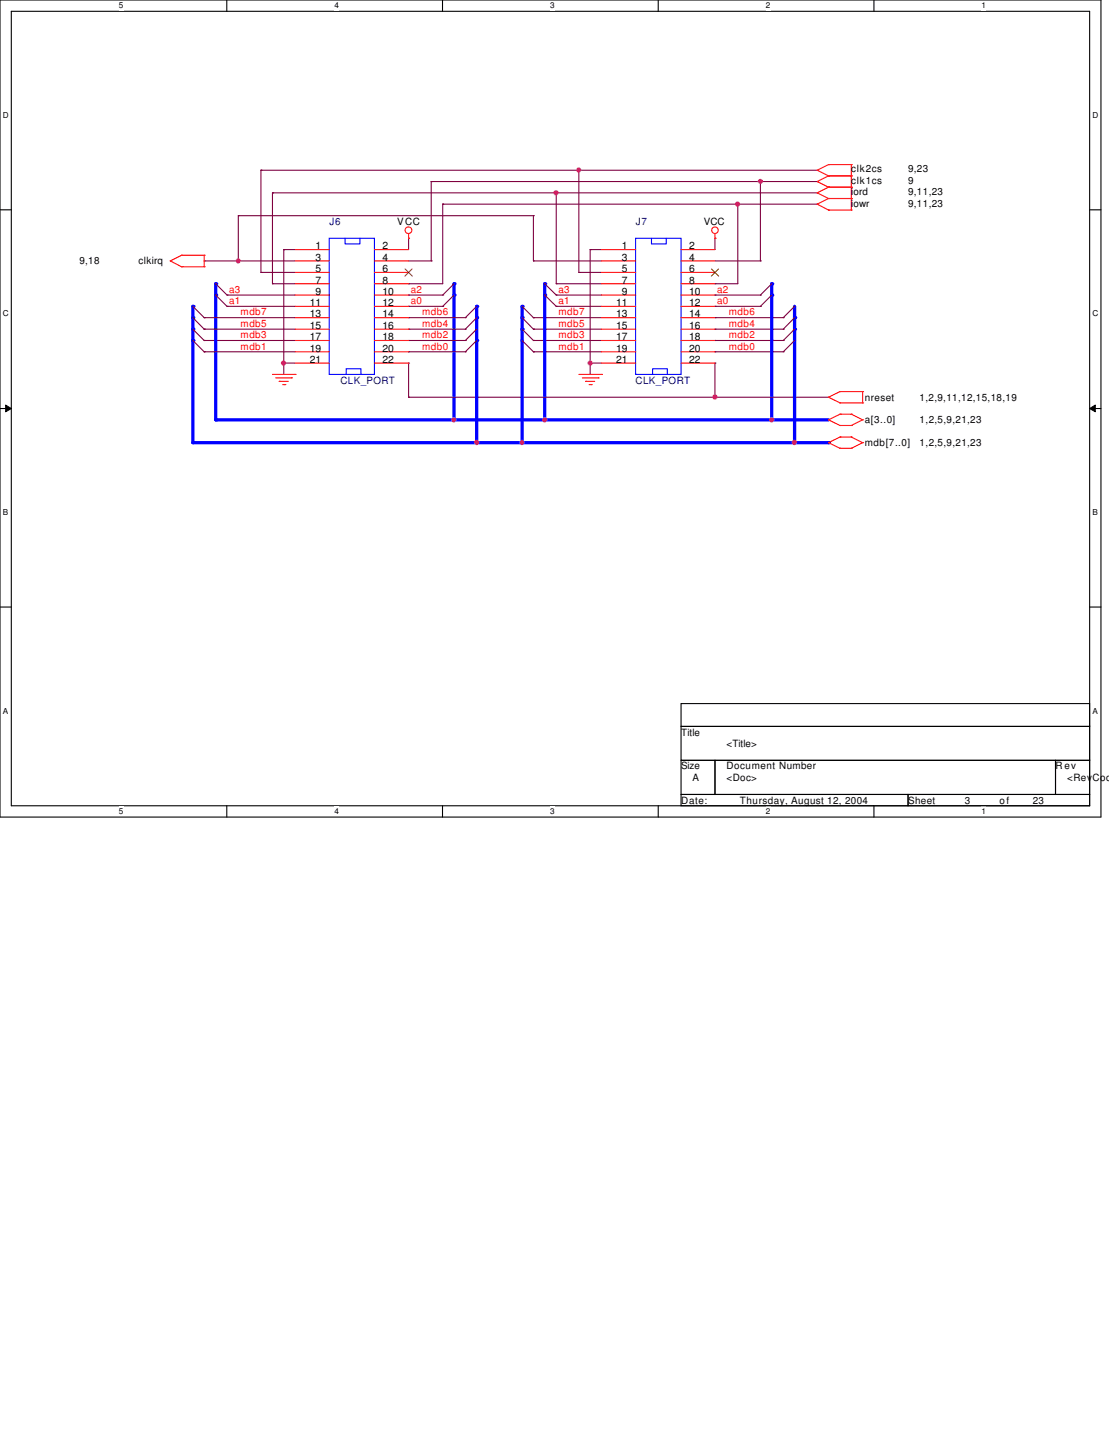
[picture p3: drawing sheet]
<svg xmlns="http://www.w3.org/2000/svg" width="216mm" height="279mm" viewBox="0 0 216 279" stroke-linecap="round" stroke-linejoin="round" font-family="sans-serif">
<path d="M0 0h214.3v159.1h-214.3zM2.2 2.2h209.9v154.7h-209.9z" fill="none" stroke="#000" stroke-width=".21"/>
<g fill="#fff">
<path d="M23.2 .2h.8v1.8h-.8z"/>
<path d="M23.2 157.1h.8v1.8h-.8z"/>
</g>
<path d="M44.2 0v2.2M44.2 156.9v2.2" fill="none" stroke="#000" stroke-width=".21"/>
<g fill="#fff">
<path d="M65.1 .2h.9v1.8h-.9z"/>
<path d="M65.1 157.1h.9v1.8h-.9z"/>
</g>
<path d="M86.1 0v2.2M86.1 156.9v2.2" fill="none" stroke="#000" stroke-width=".21"/>
<g fill="#fff">
<path d="M107.1 .2h.9v1.8h-.9z"/>
<path d="M107.1 157.1h.9v1.8h-.9z"/>
</g>
<path d="M128.1 0v2.2M128.1 156.9v2.2" fill="none" stroke="#000" stroke-width=".21"/>
<g fill="#fff">
<path d="M149.1 .2h.9v1.8h-.9z"/>
<path d="M149.1 157.1h.9v1.8h-.9z"/>
</g>
<path d="M170.1 0v2.2M170.1 156.9v2.2" fill="none" stroke="#000" stroke-width=".21"/>
<g fill="#fff">
<path d="M191.1 .2h.9v1.8h-.9z"/>
<path d="M191.1 157.1h.9v1.8h-.9z"/>
<path d="M.6 21.5h1.1v1.8h-1.1z"/>
<path d="M212.7 21.5h1.1v1.8h-1.1z"/>
<path d="M.6 60.2h1.1v1.7h-1.1z"/>
<path d="M212.7 60.2h1.1v1.7h-1.1z"/>
</g>
<path d="M0 40.9h2.2M212.1 40.9h2.2" fill="none" stroke="#000" stroke-width=".21"/>
<g fill="#fff">
<path d="M.6 98.8h1v1.8h-1z"/>
<path d="M212.7 98.8h1v1.8h-1z"/>
</g>
<path d="M0 79.5h2.2M212.1 79.5h2.2" fill="none" stroke="#000" stroke-width=".21"/>
<path d="M1.1 78.9l1.1 .6-1.1 .7zM212.1 79.5l1.1-.6v1.3z" fill="#000"/>
<path d="M1.1 78.9l1.1 .6-1.1 .7zM212.1 79.5l1.1-.6v1.3z" fill="none" stroke="#000" stroke-width=".19"/>
<g fill="#fff">
<path d="M.6 137.5h1v1.8h-1z"/>
<path d="M212.7 137.5h1v1.8h-1z"/>
</g>
<path d="M0 118.2h2.2M212.1 118.2h2.2" fill="none" stroke="#000" stroke-width=".21"/>
<path d="M79.5 57.4h.1M79.5 57.4h6.7" fill="none" stroke="#7f003f" stroke-width=".21"/>
<path d="M88.4 55.2v2.2" fill="none" stroke="#00f" stroke-width=".63"/>
<circle cx="88.4" cy="55.2" r=".32" fill="#00f"/>
<path d="M108.3 37.5h.1M108.3 37.5v17.7M143.6 39.8h.1M143.6 39.8v15.4h-4.4M79.5 59.6h.1M79.5 59.6h6.7M108.3 55.2h.1M108.3 55.2h8.8M139.2 55.2h.1" fill="none" stroke="#7f003f" stroke-width=".21"/>
<path d="M154.7 64.1v2.2" fill="none" stroke="#00f" stroke-width=".63"/>
<circle cx="154.7" cy="64.1" r=".32" fill="#00f"/>
<g fill="none" stroke="#7f003f" stroke-width=".21">
<path d="M53 37.5h.1M53 37.5v17.7M86.2 39.8h.1M86.2 39.8v15.4h-6.7M53 55.2h.1M53 55.2h4.4M79.5 55.2h.1M39.8 66.3h.1M39.8 66.3h17.6M139.2 68.5h.1M139.2 66.3h.1M139.2 64.1h.1"/>
<path d="M139.2 68.5h13.3M139.2 66.3h13.3M139.2 64.1h13.3"/>
</g>
<path d="M42 57.4v24.3" fill="none" stroke="#00f" stroke-width=".63"/>
<circle cx="42" cy="57.4" r=".32" fill="#00f"/>
<path d="M42 81.7h46.4" fill="none" stroke="#00f" stroke-width=".63"/>
<circle cx="42" cy="81.7" r=".32" fill="#00f"/>
<path d="M139.2 59.6h.1M139.2 57.4h.1M139.2 59.6h8.8M139.2 57.4h8.8M39.8 64.1h.1M39.8 61.8h.1M39.8 61.8h17.6M39.8 64.1h17.6M139.2 61.8h.1M139.2 61.8h13.3" fill="none" stroke="#7f003f" stroke-width=".21"/>
<path d="M150.2 55.2v2.2" fill="none" stroke="#00f" stroke-width=".63"/>
<circle cx="150.2" cy="55.2" r=".32" fill="#00f"/>
<path d="M150.2 57.4v24.3" fill="none" stroke="#00f" stroke-width=".63"/>
<circle cx="150.2" cy="57.4" r=".32" fill="#00f"/>
<path d="M50.8 33.1h.1M50.8 33.1v19.9M103.8 68.5h.1M103.8 68.5h13.3" fill="none" stroke="#7f003f" stroke-width=".21"/>
<path d="M154.7 61.8v2.3" fill="none" stroke="#00f" stroke-width=".63"/>
<circle cx="154.7" cy="61.8" r=".32" fill="#00f"/>
<path d="M103.8 66.3h.1M103.8 64.1h.1M103.8 66.3h13.3M103.8 64.1h13.3" fill="none" stroke="#7f003f" stroke-width=".21"/>
<path d="M101.6 64.1v2.2" fill="none" stroke="#00f" stroke-width=".63"/>
<circle cx="101.6" cy="64.1" r=".32" fill="#00f"/>
<path d="M150.2 81.7h11.1" fill="none" stroke="#00f" stroke-width=".63"/>
<circle cx="150.2" cy="81.7" r=".32" fill="#00f"/>
<path d="M103.8 61.8h.1M103.8 61.8h13.3" fill="none" stroke="#7f003f" stroke-width=".21"/>
<path d="M92.8 61.8v2.3" fill="none" stroke="#00f" stroke-width=".63"/>
<circle cx="92.8" cy="61.8" r=".32" fill="#00f"/>
<path d="M139.2 77.3h.1M139.2 77.3h22.1" fill="none" stroke="#7f003f" stroke-width=".21"/>
<path d="M154.7 59.6v2.2" fill="none" stroke="#00f" stroke-width=".63"/>
<circle cx="154.7" cy="61.8" r=".32" fill="#00f"/>
<path d="M139.2 46.4h.1M139.2 46.4v2.2" fill="none" stroke="#7f003f" stroke-width=".21"/>
<path d="M92.8 59.6v2.2" fill="none" stroke="#00f" stroke-width=".63"/>
<circle cx="92.8" cy="59.6" r=".32" fill="#00f"/>
<path d="M88.4 57.4v24.3" fill="none" stroke="#00f" stroke-width=".63"/>
<circle cx="88.4" cy="57.4" r=".32" fill="#00f"/>
<path d="M88.4 81.7h17.6" fill="none" stroke="#00f" stroke-width=".63"/>
<circle cx="88.4" cy="81.7" r=".32" fill="#00f"/>
<g fill="none" stroke="#7f003f" stroke-width=".21">
<path d="M44.2 59.6h.1M44.2 59.6h13.2M108.3 59.6h.1M108.3 57.4h.1M108.3 59.6h8.8M108.3 57.4h8.8M79.5 61.8h.1M79.5 64.1h.1M79.5 66.3h.1M79.5 68.5h.1M79.5 61.8h11.1M79.5 64.1h11.1"/>
<path d="M79.5 66.3h11.1M79.5 68.5h11.1"/>
</g>
<path d="M101.6 86.2h53.1" fill="none" stroke="#00f" stroke-width=".63"/>
<circle cx="101.6" cy="86.2" r=".32" fill="#00f"/>
<g fill="none" stroke="#7f003f" stroke-width=".21">
<path d="M44.2 57.4h.1M44.2 57.4h13.2M55.2 48.6h.1M55.2 48.6h2.2M55.2 48.6v24.3M103.8 50.8h.1M103.8 50.8h13.3M114.9 48.6h.1M114.9 48.6h2.2M55.2 70.7h.1M55.2 70.7h2.2M114.9 70.7h.1"/>
<path d="M114.9 70.7h2.2M114.9 70.7v2.2"/>
</g>
<path d="M101.6 61.8v2.3" fill="none" stroke="#00f" stroke-width=".63"/>
<circle cx="101.6" cy="61.8" r=".32" fill="#00f"/>
<path d="M101.6 59.6v2.2" fill="none" stroke="#00f" stroke-width=".63"/>
<circle cx="101.6" cy="59.6" r=".32" fill="#00f"/>
<path d="M106 81.7h44.2" fill="none" stroke="#00f" stroke-width=".63"/>
<circle cx="106" cy="81.7" r=".32" fill="#00f"/>
<path d="M106 57.4v24.3" fill="none" stroke="#00f" stroke-width=".63"/>
<circle cx="106" cy="57.4" r=".32" fill="#00f"/>
<path d="M108.3 37.5h.1M108.3 37.5h50.8M46.4 50.8h.1M46.4 50.8h11M114.9 48.6h.1M114.9 48.6v22.1" fill="none" stroke="#7f003f" stroke-width=".21"/>
<path d="M92.8 86.2h8.8" fill="none" stroke="#00f" stroke-width=".63"/>
<circle cx="92.8" cy="86.2" r=".32" fill="#00f"/>
<path d="M106 55.2v2.2" fill="none" stroke="#00f" stroke-width=".63"/>
<circle cx="106" cy="55.2" r=".32" fill="#00f"/>
<path d="M37.5 86.2h55.3" fill="none" stroke="#00f" stroke-width=".63"/>
<circle cx="37.5" cy="86.2" r=".32" fill="#00f"/>
<path d="M79.5 70.7h.1M79.5 77.3h.1M79.5 70.7v6.6M139.2 70.7h.1M139.2 70.7v6.6h-59.7" fill="none" stroke="#7f003f" stroke-width=".21"/>
<path d="M154.7 66.3v19.9" fill="none" stroke="#00f" stroke-width=".63"/>
<circle cx="154.7" cy="86.2" r=".32" fill="#00f"/>
<path d="M101.6 66.3v19.9" fill="none" stroke="#00f" stroke-width=".63"/>
<circle cx="101.6" cy="86.2" r=".32" fill="#00f"/>
<path d="M92.8 66.3v19.9" fill="none" stroke="#00f" stroke-width=".63"/>
<circle cx="92.8" cy="86.2" r=".32" fill="#00f"/>
<path d="M92.8 64.1v2.2" fill="none" stroke="#00f" stroke-width=".63"/>
<circle cx="92.8" cy="66.3" r=".32" fill="#00f"/>
<path d="M37.5 66.3v19.9" fill="none" stroke="#00f" stroke-width=".63"/>
<circle cx="37.5" cy="66.3" r=".32" fill="#00f"/>
<path d="M154.7 86.2h6.6" fill="none" stroke="#00f" stroke-width=".63"/>
<circle cx="161.3" cy="86.2" r=".32" fill="#00f"/>
<g fill="none" stroke="#7f003f" stroke-width=".21">
<path d="M53 37.5h.1M53 37.5h55.3M83.9 35.3h.1M83.9 35.3v15.5M86.2 39.8h.1M86.2 39.8h72.9M143.6 39.8h.1M148 35.3h.1M148 35.3h11.1M79.5 46.4h.1M79.5 46.4v2.2M79.5 50.8h4.4"/>
<path d="M83.9 50.8h.1M39.8 68.5h.1M39.8 68.5h17.6"/>
</g>
<path d="M37.5 59.6v2.2" fill="none" stroke="#00f" stroke-width=".63"/>
<circle cx="37.5" cy="59.6" r=".32" fill="#00f"/>
<path d="M37.5 64.1v2.2" fill="none" stroke="#00f" stroke-width=".63"/>
<circle cx="37.5" cy="64.1" r=".32" fill="#00f"/>
<path d="M37.5 61.8v2.3" fill="none" stroke="#00f" stroke-width=".63"/>
<circle cx="37.5" cy="61.8" r=".32" fill="#00f"/>
<path d="M42 55.2v2.2" fill="none" stroke="#00f" stroke-width=".63"/>
<circle cx="42" cy="55.2" r=".32" fill="#00f"/>
<g fill="none" stroke="#7f003f" stroke-width=".21">
<path d="M50.8 33.1h.1M50.8 33.1h108.3M83.9 35.3h.1M83.9 35.3h64.1M112.7 33.1h.1M112.7 33.1v19.9M148 35.3h.1M148 35.3v15.5M37.5 59.6l2.3 2.2M39.8 50.8h.1M39.8 50.8h6.6M42 55.2h.1"/>
<path d="M42 57.4h.1M42 55.2l2.2 2.2M42 57.4l2.2 2.2M46.4 42h.1M46.4 50.8h.1M46.4 42h57.4M46.4 42v8.8M50.8 53h.1M50.8 53h6.6M86.2 57.4h.1M86.2 59.6h.1M88.4 55.2l-2.2 2.2"/>
<path d="M88.4 57.4l-2.2 2.2M92.8 59.6l-2.2 2.2M101.6 59.6l2.2 2.2M103.8 42h.1M103.8 42v8.8M106 57.4h.1M106 55.2h.1M106 57.4l2.3 2.2M106 55.2l2.3 2.2M112.7 53h.1M112.7 53h4.4M139.2 50.8h8.8"/>
<path d="M148 50.8h.1M148 59.6h.1M148 57.4h.1M150.2 57.4l-2.2 2.2M150.2 55.2l-2.2 2.2M154.7 59.6l-2.2 2.2M37.5 64.1l2.3 2.2M37.5 61.8l2.3 2.3M37.5 66.3l2.3 2.2M39.8 66.3h.1M39.8 64.1h.1M39.8 61.8h.1"/>
<path d="M39.8 68.5h.1M90.6 66.3h.1M90.6 64.1h.1M90.6 61.8h.1M90.6 68.5h.1M92.8 64.1l-2.2 2.2M92.8 61.8l-2.2 2.3M92.8 66.3l-2.2 2.2M101.6 66.3l2.2 2.2M101.6 61.8l2.2 2.3M101.6 64.1l2.2 2.2M103.8 68.5h.1"/>
<path d="M103.8 64.1h.1M103.8 66.3h.1M103.8 61.8h.1M152.5 66.3h.1M152.5 61.8h.1M152.5 68.5h.1M152.5 64.1h.1M154.7 64.1l-2.2 2.2M154.7 66.3l-2.2 2.2M154.7 61.8l-2.2 2.3"/>
</g>
<g fill="none" stroke="#f00" stroke-width=".21">
<path d="M159.1 37.5h.1M159.1 33.1h.1M159.1 35.3h.1M159.1 39.8h.1M159.1 37.5l2.2 1.2M159.1 33.1l2.2 1.1M159.1 35.3l2.2 1.1M159.1 39.8l2.2 1.1M161.3 38.7h.1M161.3 36.4h.1M161.3 32h.1M161.3 34.2h.1"/>
<path d="M161.3 38.7h4.4M161.3 36.4l-2.2 1.1M161.3 36.4h4.4M161.3 32l-2.2 1.1M161.3 32h4.4M161.3 34.2h4.4M161.3 34.2l-2.2 1.1M161.3 38.7l-2.2 1.1M165.7 36.4h.1M165.7 38.7h.1M165.7 32h.1M165.7 34.2h.1"/>
<path d="M165.7 32v8.9M33.1 50.8h.1M33.1 50.8l2.2 1.1M35.3 49.7h.1M35.3 51.9h.1M35.3 49.7l-2.2 1.1M35.3 49.7h4.5M35.3 51.9h4.5M39.8 49.7h.1M39.8 51.9h.1M39.8 49.7v2.2M57.4 48.6h6.7"/>
<path d="M57.4 50.8h6.7M57.4 53h6.7M57.4 55.2h6.7M57.4 57.4h6.7M57.4 59.6h6.7M72.9 48.6h6.6M72.9 50.8h6.6M72.9 53h6.6M72.9 55.2h6.6M72.9 57.4h6.6M72.9 59.6h6.6M79.5 46.4h.1"/>
<path d="M79.5 45.5v.9M117.1 48.6h6.6M117.1 50.8h6.6M117.1 53h6.6M117.1 55.2h6.6M117.1 57.4h6.6M117.1 59.6h6.6M132.6 48.6h6.6M132.6 50.8h6.6M132.6 53h6.6M132.6 55.2h6.6M132.6 57.4h6.6"/>
<path d="M132.6 59.6h6.6M139.2 46.4h.1M139.2 45.5v.9M161.3 40.9h.1M161.3 40.9h4.4M165.7 40.9h.1M53 72.9h4.4M53.7 73.6h3.1M54.4 74.3h.1M54.4 74.3h1.7M55 74.9h.5M55.5 74.9h.1"/>
<path d="M56.8 73.6h.1M57.4 72.9h.1M57.4 61.8h6.7M57.4 64.1h6.7M57.4 66.3h6.7M57.4 68.5h6.7M57.4 70.7h6.7M72.9 61.8h6.6M72.9 64.1h6.6M72.9 66.3h6.6M72.9 68.5h6.6M72.9 70.7h6.6"/>
<path d="M112.7 72.9h4.4M113.4 73.6h3.1M114 74.3h.1M114 74.3h1.8M114.7 74.9h.4M115.1 74.9h.1M116.5 73.6h.1M117.1 72.9h.1M117.1 61.8h6.6M117.1 64.1h6.6M117.1 66.3h6.6M117.1 68.5h6.6"/>
<path d="M117.1 70.7h6.6M132.6 61.8h6.6M132.6 64.1h6.6M132.6 66.3h6.6M132.6 68.5h6.6M132.6 70.7h6.6M161.3 77.3h.1M161.3 77.3l2.2 1.1M163.5 76.2h.1M163.5 78.4h.1M163.5 76.2l-2.2 1.1M163.5 76.2h4.4"/>
<path d="M163.5 78.4h4.4M167.9 76.2h.1M167.9 78.4h.1M167.9 76.2v2.2M161.3 81.7h.1M161.3 86.2h.1M161.3 81.7l2.2 1.1M161.3 86.2l2.2 1.1M163.5 80.6h.1M163.5 82.8h.1M163.5 85.1h.1M163.5 87.3h.1"/>
<path d="M163.5 80.6l-2.2 1.1M163.5 80.6h2.2M163.5 82.8h2.2M163.5 85.1l-2.2 1.1M163.5 85.1h2.2M163.5 87.3h2.2M165.7 80.6h.1M165.7 82.8h.1M165.7 85.1h.1M165.7 87.3h.1M165.7 80.6l2.2 1.1M165.7 85.1l2.2 1.1"/>
<path d="M167.9 81.7h.1M167.9 86.2h.1M167.9 81.7l-2.2 1.1M167.9 86.2l-2.2 1.1"/>
<circle cx="79.5" cy="44.8" r=".66"/>
<circle cx="139.2" cy="44.8" r=".64"/>
</g>
<path d="M132.6 137h79.5v4.4h-79.5zM132.6 141.4h79.5v6.6h-79.5zM132.6 148h6.6v6.7h-6.6zM132.6 154.7h44.2v2.2h-44.2zM139.2 148h66.3v6.7h-66.3zM176.8 154.7h35.3v2.2h-35.3zM205.5 148h6.6v6.7h-6.6z" fill="none" stroke="#000" stroke-width=".21"/>
<path d="M64.1 46.4h8.8v26.5h-8.8zM67.2 46.4v1.1h2.9v-1.1M123.7 46.4h8.9v26.5h-8.9zM126.8 46.4v1.1h2.9v-1.1M67.4 72.9v-1.1h2.9v1.1M127 72.9v-1.1h2.9v1.1" fill="none" stroke="#00f" stroke-width=".21"/>
<path d="M78.9 52.4l1.4 1.4M80.2 52.4l-1.4 1.4M138.5 52.4l1.4 1.4M139.9 52.4l-1.4 1.4" fill="none" stroke="#7f3f00" stroke-width=".19"/>
<circle cx="143.6" cy="39.7" r=".43" fill="#f0f"/>
<circle cx="143.6" cy="39.7" r=".43" fill="none" stroke="#f0f" stroke-width=".21"/>
<circle cx="150.2" cy="81.7" r=".43" fill="#f0f"/>
<circle cx="150.2" cy="81.7" r=".43" fill="none" stroke="#f0f" stroke-width=".21"/>
<circle cx="88.3" cy="81.7" r=".43" fill="#f0f"/>
<circle cx="88.3" cy="81.7" r=".43" fill="none" stroke="#f0f" stroke-width=".21"/>
<circle cx="154.6" cy="86.1" r=".43" fill="#f0f"/>
<circle cx="154.6" cy="86.1" r=".43" fill="none" stroke="#f0f" stroke-width=".21"/>
<circle cx="101.6" cy="86.1" r=".42" fill="#f0f"/>
<circle cx="101.6" cy="86.1" r=".42" fill="none" stroke="#f0f" stroke-width=".21"/>
<circle cx="55.2" cy="70.7" r=".43" fill="#f0f"/>
<circle cx="55.2" cy="70.7" r=".43" fill="none" stroke="#f0f" stroke-width=".21"/>
<circle cx="114.9" cy="70.7" r=".43" fill="#f0f"/>
<circle cx="114.9" cy="70.7" r=".43" fill="none" stroke="#f0f" stroke-width=".21"/>
<circle cx="106" cy="81.7" r=".43" fill="#f0f"/>
<circle cx="106" cy="81.7" r=".43" fill="none" stroke="#f0f" stroke-width=".21"/>
<circle cx="108.2" cy="37.5" r=".43" fill="#f0f"/>
<circle cx="108.2" cy="37.5" r=".43" fill="none" stroke="#f0f" stroke-width=".21"/>
<circle cx="46.4" cy="50.8" r=".42" fill="#f0f"/>
<circle cx="46.4" cy="50.8" r=".42" fill="none" stroke="#f0f" stroke-width=".21"/>
<circle cx="92.8" cy="86.1" r=".43" fill="#f0f"/>
<circle cx="92.8" cy="86.1" r=".43" fill="none" stroke="#f0f" stroke-width=".21"/>
<circle cx="139.2" cy="77.3" r=".43" fill="#f0f"/>
<circle cx="139.2" cy="77.3" r=".43" fill="none" stroke="#f0f" stroke-width=".21"/>
<circle cx="148" cy="35.3" r=".42" fill="#f0f"/>
<circle cx="148" cy="35.3" r=".42" fill="none" stroke="#f0f" stroke-width=".21"/>
<circle cx="112.7" cy="33.1" r=".42" fill="#f0f"/>
<circle cx="112.7" cy="33.1" r=".42" fill="none" stroke="#f0f" stroke-width=".21"/>
<g font-size="2">
<text x="61.4" y="48.6">1</text>
<text x="61.4" y="50.8">3</text>
<text x="61.4" y="53">5</text>
<text x="74.5" y="48.6">2</text>
<text x="74.5" y="50.8">4</text>
<text x="74.5" y="53">6</text>
<text x="121.1" y="48.6">1</text>
<text x="121.1" y="50.8">3</text>
<text x="121.1" y="53">5</text>
<text x="134.2" y="48.6">2</text>
<text x="134.2" y="50.8">4</text>
<text x="134.2" y="53">6</text>
<text x="60.3" y="59.6">11</text>
<text x="61.4" y="55.2">7</text>
<text x="61.4" y="57.4">9</text>
<text x="74.5" y="55.2">8</text>
<text x="74.5" y="57.4">10</text>
<text x="74.5" y="59.6">12</text>
<text x="120" y="59.6">11</text>
<text x="121.1" y="55.2">7</text>
<text x="121.1" y="57.4">9</text>
<text x="134.2" y="55.2">8</text>
<text x="134.2" y="57.4">10</text>
<text x="134.2" y="59.6">12</text>
<text x="60.3" y="61.8">13</text>
<text x="60.3" y="64.1">15</text>
<text x="74.5" y="61.8">14</text>
<text x="74.5" y="64.1">16</text>
<text x="120" y="61.8">13</text>
<text x="120" y="64.1">15</text>
<text x="134.2" y="61.8">14</text>
<text x="134.2" y="64.1">16</text>
<text x="60.3" y="66.3">17</text>
<text x="60.3" y="68.5">19</text>
<text x="60.3" y="70.7">21</text>
<text x="74.5" y="66.3">18</text>
<text x="74.5" y="68.5">20</text>
<text x="74.5" y="70.7">22</text>
<text x="120" y="66.3">17</text>
<text x="120" y="68.5">19</text>
<text x="120" y="70.7">21</text>
<text x="134.2" y="66.3">18</text>
<text x="134.2" y="68.5">20</text>
<text x="134.2" y="70.7">22</text>
</g>
<g font-size="1.9">
<text x="165.7" y="33.6">clk2cs</text>
<text x="165.7" y="35.8">clk1cs</text>
<text x="176.8" y="33.6">9,23</text>
<text x="176.8" y="35.8">9</text>
<text x="165.7" y="38">i</text>
<text x="165.7" y="40.2">i</text>
<text x="166.2" y="38">ord</text>
<text x="166.2" y="40.2">owr</text>
<text x="176.8" y="38">9,11,23</text>
<text x="176.8" y="40.2">9,11,23</text>
<text x="77.3" y="43.8">VCC</text>
<text x="137" y="43.8">VCC</text>
<text x="15.5" y="51.5">9,18</text>
<text x="27" y="51.5">clkirq</text>
<text x="168.4" y="78">nreset</text>
<text x="168.4" y="82.4">a[3..0]</text>
<text x="179" y="82.4">1,2,5,9,21,23</text>
<text x="179" y="78">1,2,9,11,12,15,18,19</text>
<text x="168.4" y="86.9">mdb[7..0]</text>
<text x="179" y="86.9">1,2,5,9,21,23</text>
<text x="132.6" y="143.2">Title</text>
<text x="132.6" y="149.8">Size</text>
<text x="141.4" y="149.8">Document Number</text>
<text x="141.4" y="145.4">&lt;Title&gt;</text>
<text x="205.5" y="149.8">R ev</text>
<text x="134.8" y="152">A</text>
<text x="141.4" y="152">&lt;Doc&gt;</text>
<text x="207.7" y="152">&lt;Rev</text>
<text x="212.7" y="152">Code</text>
<text x="132.6" y="156.5">Date:</text>
<text x="144.1" y="156.5">Thursday, August 12, 2004</text>
<text x="176.8" y="156.5">Sheet</text>
<text x="187.8" y="156.5">3</text>
<text x="194.6" y="156.5">of</text>
<text x="201.1" y="156.5">23</text>
</g>
<g font-size="1.9" fill="#00007f">
<text x="64.1" y="43.8">J6</text>
<text x="123.8" y="43.8">J7</text>
<text x="66.3" y="74.7">CLK_PORT</text>
<text x="123.7" y="74.7">CLK_PORT</text>
</g>
<g font-size="1.9" fill="#f00">
<text x="44.6" y="59.2">a1</text>
<text x="44.6" y="57">a3</text>
<text x="80" y="57">a2</text>
<text x="80" y="59.2">a0</text>
<text x="108.7" y="59.2">a1</text>
<text x="108.7" y="57">a3</text>
<text x="139.6" y="59.2">a0</text>
<text x="139.6" y="57">a2</text>
<text x="46.8" y="65.9">mdb3</text>
<text x="46.8" y="63.7">mdb5</text>
<text x="46.8" y="61.4">mdb7</text>
<text x="82.2" y="61.4">mdb6</text>
<text x="82.2" y="63.7">mdb4</text>
<text x="82.2" y="65.9">mdb2</text>
<text x="108.7" y="65.9">mdb3</text>
<text x="108.7" y="63.7">mdb5</text>
<text x="108.7" y="61.4">mdb7</text>
<text x="141.9" y="65.9">mdb2</text>
<text x="141.9" y="63.7">mdb4</text>
<text x="141.9" y="61.4">mdb6</text>
<text x="46.8" y="68.1">mdb1</text>
<text x="82.2" y="68.1">mdb0</text>
<text x="108.7" y="68.1">mdb1</text>
<text x="141.9" y="68.1">mdb0</text>
</g>
<g font-size="1.6">
<text x="23.2" y="1.7">5</text>
<text x="65.1" y="1.7">4</text>
<text x="107.1" y="1.7">3</text>
<text x="149.1" y="1.7">2</text>
<text x="191.1" y="1.7">1</text>
<text x=".6" y="22.9">D</text>
<text x="212.7" y="22.9">D</text>
<text x=".6" y="61.6">C</text>
<text x="212.7" y="61.6">C</text>
<text x=".6" y="100.3">B</text>
<text x="212.7" y="100.3">B</text>
<text x=".6" y="138.9">A</text>
<text x="212.7" y="138.9">A</text>
<text x="23.2" y="158.5">5</text>
<text x="65.1" y="158.5">4</text>
<text x="107.1" y="158.5">3</text>
<text x="149.1" y="158.5">2</text>
<text x="191.1" y="158.5">1</text>
</g>
</svg>
